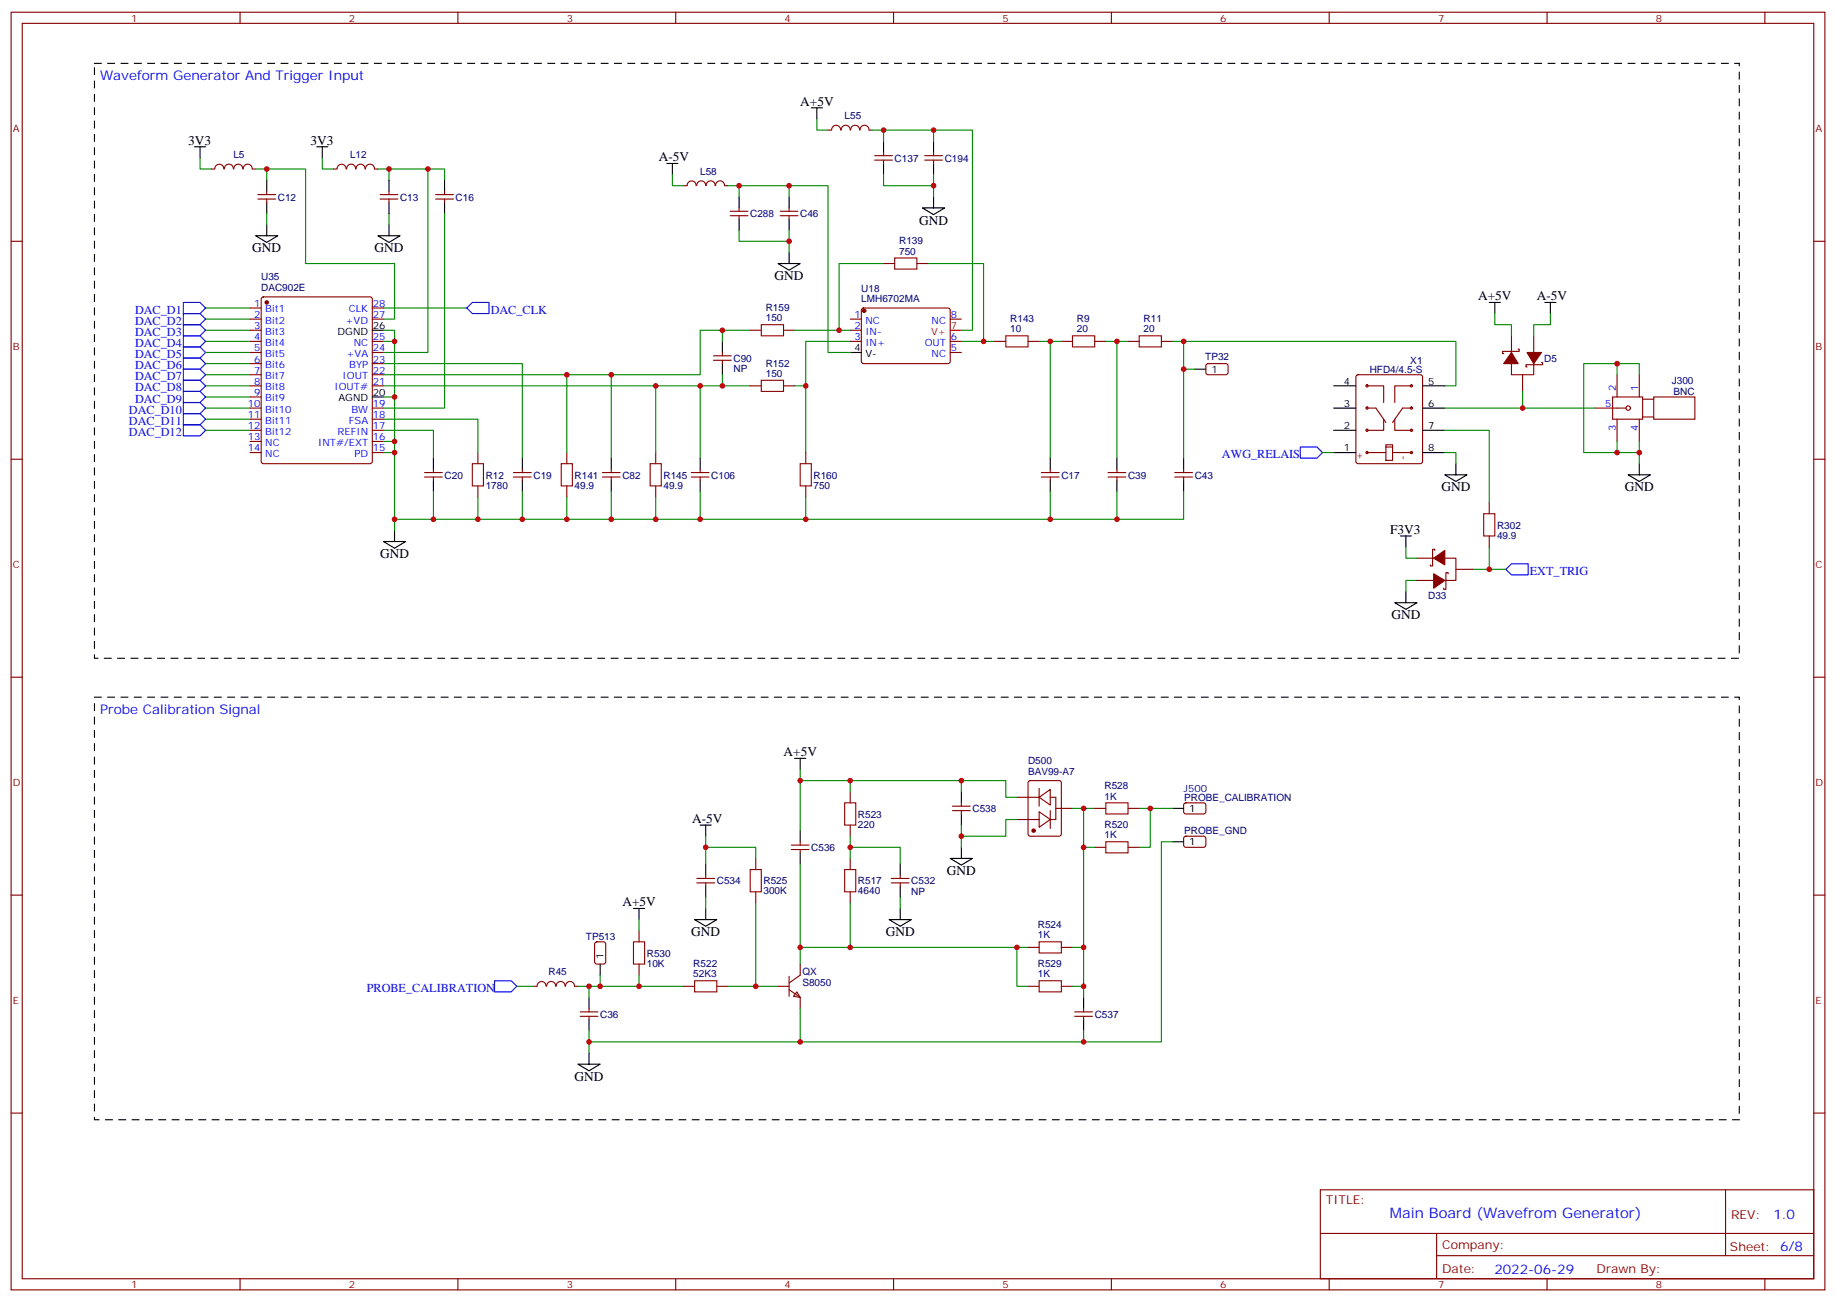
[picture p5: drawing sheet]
<svg xmlns="http://www.w3.org/2000/svg" width="583mm" height="413mm" viewBox="0 0 583 413" stroke-linecap="round" stroke-linejoin="round" font-family="sans-serif">
<g fill="none" stroke="#870000" stroke-width=".35">
<path d="M3.5 3.9h575.8v405.3h-575.8zM7.1 7.4h568.6v398.3h-568.6zM76.2 3.9v3.5M145.3 3.9v3.5M214.5 3.9v3.5M283.6 3.9v3.5M352.8 3.9v3.5M421.9 3.9v3.5M491.1 3.9v3.5M560.2 3.9v3.5M67 53.6h1.1M71 53.6a1.41 1.41 0 0 0-1.4-1.5 1.41 1.41 0 0 0-1.4 1.5"/>
<path d="M71.3 53.6a1.41 1.41 0 0 1 1.4-1.5 1.41 1.41 0 0 1 1.4 1.5M74.2 53.6a1.41 1.41 0 0 1 1.4-1.5 1.41 1.41 0 0 1 1.4 1.5M80 53.6a1.41 1.41 0 0 0-1.4-1.5 1.41 1.41 0 0 0-1.4 1.5M80.1 53.6h1M105.8 53.6h1.1M109.8 53.6a1.41 1.41 0 0 0-1.4-1.5 1.41 1.41 0 0 0-1.4 1.5M110.1 53.6a1.41 1.41 0 0 1 1.4-1.5 1.41 1.41 0 0 1 1.4 1.5M113 53.6a1.41 1.41 0 0 1 1.4-1.5 1.41 1.41 0 0 1 1.5 1.5M118.8 53.6a1.41 1.41 0 0 0-1.4-1.5 1.41 1.41 0 0 0-1.4 1.5M118.9 53.6h1M217 58.9h1M220.9 58.9a1.41 1.41 0 0 0-1.4-1.5 1.41 1.41 0 0 0-1.4 1.5"/>
<path d="M221.2 58.9a1.41 1.41 0 0 1 1.4-1.5 1.41 1.41 0 0 1 1.4 1.5M224.2 58.9a1.41 1.41 0 0 1 1.4-1.5 1.41 1.41 0 0 1 1.4 1.5M227.2 58.9a1.41 1.41 0 0 1 1.4-1.5 1.41 1.41 0 0 1 1.4 1.5h1.1M262.8 41.3h1.1M266.8 41.3a1.41 1.41 0 0 0-1.4-1.5 1.41 1.41 0 0 0-1.4 1.5M267 41.3a1.41 1.41 0 0 1 1.4-1.6 1.41 1.41 0 0 1 1.5 1.6M270 41.3a1.41 1.41 0 0 1 1.4-1.6 1.41 1.41 0 0 1 1.4 1.6M273 41.3a1.41 1.41 0 0 1 1.4-1.6 1.41 1.41 0 0 1 1.4 1.6h1.1M277.6 50.8h5.7M277.6 49.4h5.7M280.5 48.3v1.1M280.5 50.8v1.1"/>
<path d="M293.5 50.8h5.7M293.5 49.4h5.7M296.3 48.3v1.1M296.3 50.8v1.1M3.5 76.6h3.6M81.8 63.1h5.7M81.8 61.7h5.7M84.7 60.7v1M84.7 63.1v1.1M120.6 63.1h5.7M120.6 61.7h5.7M123.5 60.7v1"/>
<path d="M123.5 63.1v1.1M138.3 63.1h5.6M138.3 61.7h5.6M141.1 60.7v1M141.1 63.1v1.1M231.8 68.4h5.6M231.8 67h5.6M234.6 66v1M234.6 68.4v1.1M247.6 68.4h5.7M247.6 67h5.7M250.5 66v1"/>
<path d="M250.5 68.4v1.1M575.7 76.6h3.6M79.4 97.7h3.5M83.1 94.4l.5-.2h33.9l.6 .4 .1 51.8-.5 .7h-34.1l-.6-.5-.1-51.7zM118.2 97.7h3.5M273.6 97.9l.5-.2 27.1 .1 .4 .6v16.5l-.7 .5-27.1-.1-.4-.6v-16.3zM280.5 83.6h3.5M291 83.6h3.6M79.4 101.2h3.5M79.4 104.8h3.5M79.4 108.3h3.5M79.4 111.8h3.5"/>
<path d="M79.4 115.4h3.5M79.4 118.9h3.5M118.2 101.2h3.5M118.2 108.3h3.5M118.2 111.8h3.5M118.2 115.4h3.5M118.2 118.9h3.5M226.5 114.3h5.6M226.5 112.9h5.6M229.3 111.8v1.1M229.3 114.3v1.1M238.1 104.8h3.6"/>
<path d="M248.7 104.8h3.5M269.9 101.2h3.5M269.9 104.8h3.5M269.9 108.3h3.5M301.6 101.2h3.6M301.6 108.3h3.6M301.6 111.8h3.6M315.7 108.3h3.6M326.3 108.3h3.5M336.9 108.3h3.5M347.5 108.3h3.5M358.1 108.3h3.5"/>
<path d="M368.7 108.3h3.5M383 115.6l.5-.2h5.9l.4 .7v2.4l-.7 .4-5.9-.1-.4-.6v-2.1zM430.6 119.1l.5-.2h19.7l.5 .2 .3 .5v26.8l-.3 .5-.5 .2h-19.7l-.5-.2-.2-.5v-26.8zM479.8 115.4v3.5h7v-3.5M479.8 106.5v5.3M481.9 110.8h.3v.7h-5.2v.7h.3M483.3 118.9v5.3M486.8 106.5v5.3M489.3 115h.4v.7h-5.3v.7h.3M513.3 118.9v7M520.3 118.9v7M79.4 122.4h3.5"/>
<path d="M79.4 125.9h3.5M79.4 129.5h3.5M79.4 133h3.5M79.4 136.5h3.5M118.2 122.4h3.5M118.2 129.5h3.5M118.2 133h3.5M118.2 136.5h3.5M238.1 122.4h3.6M248.7 122.4h3.5M433.9 122.4h5.3v5.3M433.9 129.5h2.8l3.2 4.6"/>
<path d="M439.2 133v3.5h-5.3M442.7 133v3.5h5.3M448 122.4h-5.3v5.3M448 129.5h-2.8l-3.2 4.6M506.2 129.5h9.9M511.9 125.9h9.5v7.1h-9.5zM513.3 133v7.1M520.3 133v7.1M521.4 132.3h3.5M521.4 126.6h3.5M524.9 125.9h13.1v7.1h-13.1zM3.5 145.7h3.6"/>
<path d="M79.4 140.1h3.5M79.4 143.6h3.5M118.2 140.1h3.5M118.2 143.6h3.5M134.8 151.3h5.6M134.8 149.9h5.6M137.6 148.9v1M137.6 151.3v1.1M151.7 143.6v3.5M151.7 154.2v3.5M163 151.3h5.6M163 149.9h5.6"/>
<path d="M165.8 148.9v1M165.8 151.3v1.1M179.9 143.6v3.5M179.9 154.2v3.5M191.2 151.3h5.6M191.2 149.9h5.6M194 148.9v1M194 151.3v1.1M208.1 143.6v3.5M208.1 154.2v3.5M219.4 151.3h5.7M219.4 149.9h5.7"/>
<path d="M222.2 148.9v1M222.2 151.3v1.1M255.8 143.6v3.5M255.8 154.2v3.5M330.6 151.3h5.6M330.6 149.9h5.6M333.4 148.9v1M333.4 151.3v1.1M351.7 151.3h5.7M351.7 149.9h5.7M354.5 148.9v1M354.5 151.3v1.1"/>
<path d="M372.9 151.3h5.6M372.9 149.9h5.6M375.7 148.9v1M375.7 151.3v1.1M433.9 143.6h6M439.9 141.8h2.1v4.2h-2.1zM439.9 141.8v-.7h2.1v.7M442 143.6h6M472.7 159.5v3.5M575.7 145.7h3.6M449.8 177.1h5.3M455.4 174.6v-.3h-.7v5.3h-.7v-.4"/>
<path d="M458.6 177.1h3.5v7h-3.5M472.7 170v3.6M449.8 184.1h5.3M459.7 182v-.3h-.7v5.3h-.7v-.4M462.1 180.6h5.3M3.5 214.8h3.6M575.7 214.8h3.6M269.9 251.2v3.5M302.3 257.2h5.7M302.3 255.8h5.7M305.2 254.7v1.1M305.2 257.2v1"/>
<path d="M322.8 252.9h7M322.8 260h7M326.6 247.9l.4-.2h9.2l.6 .4 .1 16.5-.5 .6-9.4 .1-.6-.5-.1-16.4zM329.8 252.9l3.6-2.4v4.9zM329.8 257.5l3.6 2.5-3.6 2.5zM333.4 252.9h1.7M333.4 260h1.7M336.9 256.5h3.5M347.5 256.5h3.5M358.1 256.5h3.5M375.9 254.9l.5-.2 5.9 .1 .5 .6-.1 2.4-.6 .4h-6l-.4-.7v-2.1zM221.2 278.7h5.6"/>
<path d="M224 277.6v1.1M239.9 272.3v3.6M251.2 269.5h5.6M251.2 268.1h5.6M254 267.1v1M254 269.5v1.1M269.9 261.8v3.5M269.9 272.3v3.6M282.9 278.7h5.7M285.8 277.6v1.1M347.5 268.8h3.5M358.1 268.8h3.5"/>
<path d="M375.9 265.5l.5-.2h5.9l.5 .7-.1 2.4-.6 .4h-6l-.4-.7v-2.1zM3.5 284h3.6M189 299l.4-.2h2.2l.6 .4 .1 6-.5 .6-2.4 .1-.6-.5-.1-5.9zM202.8 295.3v3.5M221.2 280.1h5.6M224 280.1v1.1M239.9 282.9v3.6M269.9 282.9v3.6M282.9 280.1h5.7M285.8 280.1v1.1M575.7 284h3.6M169.3 312.9h1.1"/>
<path d="M173.3 312.9a1.41 1.41 0 0 0-1.4-1.5 1.41 1.41 0 0 0-1.4 1.5M173.6 312.9a1.41 1.41 0 0 1 1.4-1.5 1.41 1.41 0 0 1 1.4 1.5M176.5 312.9a1.41 1.41 0 0 1 1.4-1.5 1.41 1.41 0 0 1 1.5 1.5M179.5 312.9a1.41 1.41 0 0 1 1.4-1.5 1.41 1.41 0 0 1 1.4 1.5h1.1M187 320v1M202.8 305.9v3.5M217 312.9h3.5M227.5 312.9h3.6M246.9 312.9h3.6M250.5 309.7v6.4M250.5 314l3.5 2.4v3.6M252.9 314.7l1.1 1.7-2.1-.3z"/>
<path d="M254 305.9v3.5l-3.5 2.5M326.3 312.9h3.5M326.3 300.6h3.5M336.9 312.9h3.5M336.9 300.6h3.5M344 320v1M184.1 322.4h5.7M184.1 321h5.7M187 322.4v1.1M341.1 322.4h5.7M341.1 321h5.7M344 322.4v1.1"/>
<path d="M3.5 353.1h3.6M575.7 353.1h3.6M419.1 377.5h156.6v28.2h-156.6zM547.7 377.5v20.9M419.1 391.3h156.5M456 398.4h119.6M456 391.3v14.1M76.2 405.7v3.5M145.3 405.7v3.5M214.5 405.7v3.5M283.6 405.7v3.5M352.8 405.7v3.5"/>
<path d="M421.9 405.7v3.5M491.1 405.7v3.5M560.2 405.7v3.5"/>
<circle cx="433.9" cy="122.4" r=".35"/>
<circle cx="433.9" cy="136.5" r=".35"/>
<circle cx="433.9" cy="129.5" r=".35"/>
<circle cx="448" cy="129.5" r=".35"/>
<circle cx="448" cy="136.5" r=".35"/>
<circle cx="448" cy="122.4" r=".35"/>
<circle cx="516.8" cy="129.5" r=".71"/>
<circle cx="433.9" cy="143.6" r=".35"/>
<circle cx="448" cy="143.6" r=".35"/>
</g>
<g fill="none" stroke="#00f" stroke-width=".35">
<path d="M58.2 99.5h5.3l1.8 1.7-1.8 1.8h-5.3zM58.2 96h5.3l1.8 1.7-1.8 1.8h-5.3zM149.9 96h5.3v3.5h-5.3l-1.7-1.8zM58.2 110.1h5.3l1.8 1.7-1.8 1.8h-5.3zM58.2 113.6h5.3l1.8 1.8-1.8 1.7h-5.3zM58.2 117.1h5.3l1.8 1.8-1.8 1.7h-5.3zM58.2 103h5.3l1.8 1.8-1.8 1.7h-5.3zM58.2 106.5h5.3l1.8 1.8-1.8 1.8h-5.3zM58.2 124.2h5.3l1.8 1.7-1.8 1.8h-5.3zM58.2 127.7h5.3l1.8 1.8-1.8 1.7h-5.3zM58.2 131.2h5.3l1.8 1.8-1.8 1.8h-5.3zM58.2 134.8h5.3l1.8 1.7-1.8 1.8h-5.3z"/>
<path d="M58.2 120.6h5.3l1.8 1.8-1.8 1.8h-5.3zM412.7 141.8h5.3l1.8 1.8-1.8 1.7h-5.3zM479.8 178.9h5.3v3.5h-5.3l-1.8-1.8zM157 311.2h5.3l1.7 1.7-1.7 1.8h-5.3z"/>
</g>
<g fill="none" stroke="#008700" stroke-width=".35">
<path d="M259.3 37.7v3.6h3.5M63.5 50.1v3.5h3.5M81.1 53.6h15.9v30h28.2v17.6h-3.5M84.7 53.6v3.5M102.3 50.1v3.5h3.5M119.9 53.6h21.2v3.5M123.5 53.6v3.5M135.8 53.6v58.2h-14.1M213.4 55.4v3.5h3.6M231.1 58.9h31.7v52.9h7.1M234.6 58.9v3.5M250.5 58.9v3.5"/>
<path d="M276.9 41.3h31.8v63.5h-3.5M280.5 55.4v3.5h15.8M280.5 41.3v3.5M296.3 41.3v3.5M296.3 55.4v7M84.7 67.7v3.6M123.5 67.7v3.6M141.1 67.7v61.8h-19.4M234.6 73v3.6h15.9M250.5 73v7.1M65.3 97.7h14.1M121.7 97.7h26.5"/>
<path d="M280.5 83.6h-14.2v21.2M294.6 83.6h17.6v24.7M474.5 99.5v3.5h5.3v3.5M492.1 99.5v3.5h-5.3v3.5M65.3 111.8h14.1M65.3 115.4h14.1M65.3 118.9h14.1M65.3 104.8h14.1M65.3 108.3h14.1M65.3 101.2h14.1M121.7 104.8h3.5v63.5M121.7 115.4h44.1v29.9"/>
<path d="M121.7 108.3h3.5M179.9 118.9v24.7M194 118.9v26.4M229.3 104.8v3.5M229.3 118.9v3.5M238.1 104.8h-15.9v14.1h-100.5M252.2 104.8h17.7M269.9 108.3h-14.1v35.3M305.2 108.3h10.5M329.8 108.3h7.1M333.4 108.3v37M351 108.3h7.1"/>
<path d="M354.5 108.3v37M372.2 108.3h89.9v14.1h-3.5M375.7 108.3v37M375.7 117.1h3.5M513.3 115.4v3.5M520.3 118.9v-3.5h-17.6v28.2h17.6M65.3 125.9h14.1M65.3 129.5h14.1M65.3 133h14.1M65.3 136.5h14.1M65.3 122.4h14.1M121.7 136.5h15.9v8.8"/>
<path d="M121.7 133h30v10.6M121.7 125.9h3.5M121.7 122.4h116.4M208.1 122.4v21.2M222.2 122.4v22.9M252.2 122.4h3.6M458.6 136.5h14.1v23M458.6 129.5h47.6M483.3 124.2v5.3M121.7 143.6h3.5M121.7 140.1h3.5M137.6 155.9v8.8"/>
<path d="M151.7 157.7v7M165.8 155.9v8.8M179.9 157.7v7M194 155.9v8.8M208.1 157.7v7M222.2 155.9v8.8M255.8 157.7v7M333.4 155.9v8.8M354.5 155.9v8.8M375.7 155.9v8.8h-250.5M419.8 143.6h3.5M458.6 143.6h3.5v3.5"/>
<path d="M513.3 140.1v3.5M520.3 140.1v7M446.3 173.6v3.5h3.5M472.7 173.6v7M449.8 184.1h-3.5v3.6M467.4 180.6h10.6M254 247.7h65.3v5.2h3.5M254 244.1v19.4M269.9 247.7v3.5M305.2 247.7v3.5M322.8 260h-3.5v5.3h-14.1M340.4 256.5h7.1"/>
<path d="M344 256.5v59.9M361.6 256.5h10.6M365.1 256.5v12.3h-3.5M224 268.8h15.9v3.5M224 265.3v8.8M254 274.1v31.8M269.9 268.8h15.9v5.3M269.9 265.3v7M305.2 261.8v7M344 268.8h3.5M372.2 267.1h-3.5v63.5h-181.7M202.8 291.7v3.6"/>
<path d="M224 284.7v3.5M239.9 286.5v26.4M269.9 286.5v14.1M285.8 284.7v3.5M164 312.9h5.3M183.4 312.9h33.6M187 312.9v3.5M190.5 309.4v3.5M202.8 309.4v3.5M231.1 312.9h15.8M254 320v10.6M254 300.6h72.3"/>
<path d="M322.8 300.6v12.3h3.5M340.4 312.9h3.6M340.4 300.6h3.6M187 327v7.1M344 327v3.6"/>
</g>
<g fill="#870000" stroke="#870000" stroke-width=".35">
<path d="M455.1 177.1l3.5-2.5v4.6z"/>
<path d="M455.1 182l3.5 2.1-3.5 2.5z"/>
<path d="M479.8 111.8l2.1 3.6h-4.6z"/>
<path d="M484.7 111.8h4.6l-2.5 3.6z"/>
<circle cx="84.7" cy="96" r=".53"/>
<circle cx="274.3" cy="98.6" r=".53"/>
<circle cx="328.1" cy="263.5" r=".53"/>
</g>
<g fill="none" stroke="#000" stroke-width=".35">
<path d="M257.5 34.2h3.6M259.3 34.2v3.5M61.7 46.6h3.6M63.5 46.6v3.5M84.7 57.1v3.6M100.5 46.6h3.6M102.3 46.6v3.5M123.5 57.1v3.6M141.1 57.1v3.6M211.7 51.9h3.5M213.4 51.9v3.5M280.5 44.8v3.5"/>
<path d="M280.5 51.9v3.5M296.3 44.8v3.5M296.3 51.9v3.5M81.1 74.8h7.1l-3.5 2.1zM84.7 64.2v3.5M84.7 71.3v3.5M119.9 74.8h7.1l-3.5 2.1zM123.5 64.2v3.5M123.5 71.3v3.5M141.1 64.2v3.5M234.6 62.4v3.6M234.6 69.5v3.5"/>
<path d="M250.5 62.4v3.6M250.5 69.5v3.5M292.8 66h7.1l-3.6 2.1zM296.3 62.4v3.6M246.9 83.6h7.1l-3.5 2.1zM250.5 80.1v3.5M472.7 96h3.5M474.5 96v3.5M490.4 96h3.5M492.1 96v3.5M118.2 104.8h3.5M229.3 108.3v3.5"/>
<path d="M229.3 115.4v3.5M269.9 111.8h3.5M379.2 117.1h3.6M118.2 125.9h3.5M423.3 122.4h7.1M423.3 136.5h7.1M423.3 129.5h7.1M451.6 122.4h7M451.6 136.5h7M451.6 129.5h7M137.6 145.3v3.6M137.6 152.4v3.5"/>
<path d="M165.8 145.3v3.6M165.8 152.4v3.5M194 145.3v3.6M194 152.4v3.5M222.2 145.3v3.6M222.2 152.4v3.5M333.4 145.3v3.6M333.4 152.4v3.5M354.5 145.3v3.6M354.5 152.4v3.5M375.7 145.3v3.6M375.7 152.4v3.5"/>
<path d="M423.3 143.6h7.1M451.6 143.6h7M458.6 150.6h7.1l-3.6 2.2zM462.1 147.1v3.5M516.8 150.6h7.1l-3.6 2.2zM520.3 147.1v3.5M121.7 171.8h7.1l-3.6 2.1zM125.2 168.3v3.5M444.5 170h3.5M446.3 170v3.6M442.7 191.2h7.1l-3.5 2.1zM446.3 187.7v3.5"/>
<path d="M252.2 240.6h3.6M254 240.6v3.5M305.2 251.2v3.5M305.2 258.2v3.6M372.2 256.5h3.5M222.2 261.8h3.6M224 261.8v3.5M224 274.1v3.5M254 263.5v3.6M254 270.6v3.5M285.8 274.1v3.5M301.6 272.3h7.1l-3.5 2.2z"/>
<path d="M305.2 268.8v3.5M372.2 267.1h3.5M201.1 288.2h3.5M202.8 288.2v3.5M220.5 291.7h7l-3.5 2.2zM224 281.2v3.5M224 288.2v3.5M282.2 291.7h7.1l-3.5 2.2zM285.8 281.2v3.5M285.8 288.2v3.5M187 316.4v3.6M190.5 305.9v3.5"/>
<path d="M344 316.4v3.6M183.4 337.6h7.1l-3.5 2.1zM187 323.5v3.5M187 334.1v3.5M344 323.5v3.5"/>
</g>
<g fill="none" stroke="#a10000" stroke-width=".35">
<path d="M284 81.8h7v3.6h-7zM241.7 103h7v3.5h-7zM319.3 106.5h7v3.6h-7zM340.4 106.5h7.1v3.6h-7.1zM361.6 106.5h7.1v3.6h-7.1zM241.7 120.6h7v3.6h-7zM149.9 147.1h3.6v7.1h-3.6zM178.2 147.1h3.5v7.1h-3.5zM206.4 147.1h3.5v7.1h-3.5zM254 147.1h3.5v7.1h-3.5zM471 163h3.5v7h-3.5zM268.1 254.7h3.5v7.1h-3.5z"/>
<path d="M351 254.7h7.1v3.5h-7.1zM238.1 275.9h3.6v7h-3.6zM268.1 275.9h3.5v7h-3.5zM351 267.1h7.1v3.5h-7.1zM201.1 298.8h3.5v7.1h-3.5zM329.8 298.8h7.1v3.5h-7.1zM220.5 311.2h7v3.5h-7zM329.8 311.2h7.1v3.5h-7.1z"/>
</g>
<path d="M301.6 104.8h3.6" fill="none" stroke="#f00" stroke-width=".35"/>
<path d="M30 20.1h522.1v188.7h-522.1zM30 221.2h522.1v134h-522.1z" fill="none" stroke="#000" stroke-width=".35" stroke-dasharray="2.1 2.1"/>
<path d="M329.8 250.1v5.7M333.4 257.2v5.6M335.1 256.5h1.8M335.1 252.9v7.1" fill="none" stroke="#800000" stroke-width=".35"/>
<g fill="#c00">
<circle cx="472.7" cy="180.6" r=".88"/>
<circle cx="125.2" cy="143.6" r=".88"/>
<circle cx="125.2" cy="140.1" r=".88"/>
<circle cx="125.2" cy="108.3" r=".88"/>
<circle cx="125.2" cy="125.9" r=".88"/>
<circle cx="123.5" cy="53.6" r=".88"/>
<circle cx="208.1" cy="122.4" r=".88"/>
<circle cx="222.3" cy="122.4" r=".88"/>
<circle cx="194" cy="118.9" r=".88"/>
<circle cx="179.9" cy="118.9" r=".88"/>
<circle cx="229.3" cy="122.4" r=".88"/>
<circle cx="229.3" cy="104.8" r=".88"/>
<circle cx="255.8" cy="122.4" r=".88"/>
<circle cx="266.3" cy="104.8" r=".88"/>
<circle cx="312.2" cy="108.3" r=".88"/>
<circle cx="333.4" cy="108.3" r=".88"/>
<circle cx="354.5" cy="108.3" r=".88"/>
<circle cx="125.2" cy="164.7" r=".88"/>
<circle cx="137.6" cy="164.7" r=".88"/>
<circle cx="151.7" cy="164.7" r=".88"/>
<circle cx="165.8" cy="164.7" r=".88"/>
<circle cx="179.9" cy="164.7" r=".88"/>
<circle cx="194" cy="164.7" r=".88"/>
<circle cx="208.1" cy="164.7" r=".88"/>
<circle cx="222.3" cy="164.7" r=".88"/>
<circle cx="255.8" cy="164.7" r=".88"/>
<circle cx="333.4" cy="164.7" r=".88"/>
<circle cx="354.5" cy="164.7" r=".88"/>
<circle cx="135.8" cy="53.6" r=".88"/>
<circle cx="84.7" cy="53.6" r=".88"/>
<circle cx="296.3" cy="58.9" r=".88"/>
<circle cx="280.5" cy="41.3" r=".88"/>
<circle cx="296.3" cy="41.3" r=".88"/>
<circle cx="250.5" cy="58.9" r=".88"/>
<circle cx="250.5" cy="76.6" r=".88"/>
<circle cx="234.6" cy="58.9" r=".88"/>
<circle cx="375.7" cy="117.1" r=".88"/>
<circle cx="375.7" cy="108.3" r=".88"/>
<circle cx="483.3" cy="129.5" r=".88"/>
<circle cx="520.3" cy="143.6" r=".88"/>
<circle cx="513.3" cy="143.6" r=".88"/>
<circle cx="513.3" cy="115.4" r=".88"/>
<circle cx="187" cy="312.9" r=".88"/>
<circle cx="190.5" cy="312.9" r=".88"/>
<circle cx="305.2" cy="265.3" r=".88"/>
<circle cx="202.8" cy="312.9" r=".88"/>
<circle cx="224" cy="268.8" r=".88"/>
<circle cx="254" cy="300.6" r=".88"/>
<circle cx="269.9" cy="300.6" r=".88"/>
<circle cx="269.9" cy="268.8" r=".88"/>
<circle cx="239.9" cy="312.9" r=".88"/>
<circle cx="305.2" cy="247.6" r=".88"/>
<circle cx="254" cy="247.6" r=".88"/>
<circle cx="269.9" cy="247.6" r=".88"/>
<circle cx="322.8" cy="300.6" r=".88"/>
<circle cx="344" cy="312.9" r=".88"/>
<circle cx="344" cy="256.5" r=".88"/>
<circle cx="344" cy="300.6" r=".88"/>
<circle cx="344" cy="268.8" r=".88"/>
<circle cx="365.1" cy="256.5" r=".88"/>
<circle cx="187" cy="330.6" r=".88"/>
<circle cx="344" cy="330.6" r=".88"/>
<circle cx="254" cy="330.6" r=".88"/>
</g>
<text font-size="4.6" fill="#00f" x="441.2" y="386.5">Main Board (Wavefrom Generator)</text>
<g font-size="4.2" fill="#00f">
<text x="31.7" y="25.4">Waveform Generator And Trigger Input</text>
<text x="31.7" y="226.5">Probe Calibration Signal</text>
<text x="562.9" y="386.7">1.0</text>
<text x="474.4" y="404.1">2022-06-29</text>
</g>
<g font-size="4.2">
<text x="254" y="33.5">A+5V</text>
<text x="59.7" y="45.9">3V3</text>
<text x="98.6" y="45.9">3V3</text>
<text x="209.1" y="51.2">A-5V</text>
<text x="291.7" y="71.3">GND</text>
<text x="80.1" y="80.1">GND</text>
<text x="118.9" y="80.1">GND</text>
<text x="245.9" y="88.9">GND</text>
<text x="469.2" y="95.2">A+5V</text>
<text x="487.8" y="95.2">A-5V</text>
<text x="457.6" y="155.9">GND</text>
<text x="515.8" y="155.9">GND</text>
<text x="441.2" y="169.3">F3V3</text>
<text x="120.6" y="177.1">GND</text>
<text x="441.7" y="196.5">GND</text>
<text x="248.7" y="239.9">A+5V</text>
<text x="219.7" y="261.1">A-5V</text>
<text x="300.6" y="277.6">GND</text>
<text x="197.6" y="287.5">A+5V</text>
<text x="219.4" y="297">GND</text>
<text x="281.2" y="297">GND</text>
<text x="182.4" y="342.9">GND</text>
</g>
<g font-size="3.9" fill="#00f">
<text x="42.9" y="99.5">DAC_D1</text>
<text x="155.8" y="99.5">DAC_CLK</text>
<text x="42.9" y="106.5">DAC_D3</text>
<text x="42.9" y="103">DAC_D2</text>
<text x="42.9" y="113.6">DAC_D5</text>
<text x="42.9" y="110.1">DAC_D4</text>
<text x="42.9" y="117.1">DAC_D6</text>
<text x="42.9" y="120.6">DAC_D7</text>
<text x="42.9" y="124.2">DAC_D8</text>
<text x="40.9" y="131.2">DAC_D10</text>
<text x="42.9" y="127.7">DAC_D9</text>
<text x="40.9" y="134.8">DAC_D11</text>
<text x="40.9" y="138.3">DAC_D12</text>
<text x="387.9" y="145.3">AWG_RELAIS</text>
<text x="485.6" y="182.4">EXT_TRIG</text>
<text x="116.4" y="314.7">PROBE_CALIBRATION</text>
</g>
<g font-size="3.9" fill="#800">
<text x="420.9" y="382.1">TITLE:</text>
<text x="549.5" y="386.7">REV:</text>
<text x="457.8" y="396.3">Company:</text>
<text x="549.1" y="396.9">Sheet: 6/8</text>
<text x="457.8" y="403.9">Date:</text>
<text x="506.8" y="404">Drawn By:</text>
</g>
<g font-size="3.2" fill="#800">
<text x="41.6" y="6.9">1</text>
<text x="110.8" y="6.9">2</text>
<text x="179.9" y="6.9">3</text>
<text x="249.1" y="6.9">4</text>
<text x="318.2" y="6.9">5</text>
<text x="387.3" y="6.9">6</text>
<text x="456.5" y="6.9">7</text>
<text x="525.6" y="6.9">8</text>
<text x="4.1" y="42">A</text>
<text x="576.3" y="42">A</text>
<text x="4.1" y="111.1">B</text>
<text x="576.3" y="111.1">B</text>
<text x="432.5" y="146" transform="rotate(-90 432.5 146)">+</text>
<text x="446.3" y="146" transform="rotate(-90 446.3 146)">-</text>
<text x="4.1" y="180.3">C</text>
<text x="576.3" y="180.3">C</text>
<text x="4.1" y="249.4">D</text>
<text x="576.3" y="249.4">D</text>
<text x="4.1" y="318.6">E</text>
<text x="576.3" y="318.6">E</text>
<text x="41.6" y="408.7">1</text>
<text x="110.8" y="408.7">2</text>
<text x="179.9" y="408.7">3</text>
<text x="249.1" y="408.7">4</text>
<text x="318.2" y="408.7">5</text>
<text x="387.3" y="408.7">6</text>
<text x="456.5" y="408.7">7</text>
<text x="525.6" y="408.7">8</text>
</g>
<g font-size="3.2" fill="#000080">
<text x="268.1" y="37.7">L55</text>
<text x="74.1" y="50.1">L5</text>
<text x="111.1" y="50.1">L12</text>
<text x="284" y="51.3">C137</text>
<text x="299.9" y="51.3">C194</text>
<text x="222.2" y="55.4">L58</text>
<text x="88.2" y="63.6">C12</text>
<text x="127" y="63.6">C13</text>
<text x="144.6" y="63.6">C16</text>
<text x="238.1" y="68.9">C288</text>
<text x="254" y="68.9">C46</text>
<text x="285.4" y="77.6">R139</text>
<text x="285.4" y="80.8">750</text>
<text x="82.9" y="88.9">U35</text>
<text x="82.9" y="92.4">DAC902E</text>
<text x="273.4" y="96">LMH6702MA</text>
<text x="273.4" y="92.8">U18</text>
<text x="243.1" y="102">150</text>
<text x="243.1" y="98.7">R159</text>
<text x="320.7" y="105.5">10</text>
<text x="320.7" y="102.3">R143</text>
<text x="341.9" y="105.5">20</text>
<text x="341.9" y="102.3">R9</text>
<text x="363" y="105.5">20</text>
<text x="363" y="102.3">R11</text>
<text x="232.8" y="118.1">NP</text>
<text x="232.8" y="114.8">C90</text>
<text x="243.1" y="119.6">150</text>
<text x="243.1" y="116.4">R152</text>
<text x="382.6" y="114.3">TP32</text>
<text x="434.8" y="118.2">HFD4/4.5-S</text>
<text x="447.7" y="115.4">X1</text>
<text x="490.2" y="114.7">D5</text>
<text x="530.7" y="121.8">J300</text>
<text x="531.2" y="125.3">BNC</text>
<text x="141.1" y="151.8">C20</text>
<text x="154.2" y="155">1780</text>
<text x="154.2" y="151.8">R12</text>
<text x="169.3" y="151.8">C19</text>
<text x="182.4" y="155">49.9</text>
<text x="182.4" y="151.8">R141</text>
<text x="197.6" y="151.8">C82</text>
<text x="210.6" y="155">49.9</text>
<text x="210.6" y="151.8">R145</text>
<text x="225.8" y="151.8">C106</text>
<text x="258.2" y="155">750</text>
<text x="258.2" y="151.8">R160</text>
<text x="336.9" y="151.8">C17</text>
<text x="358.1" y="151.8">C39</text>
<text x="379.2" y="151.8">C43</text>
<text x="475.2" y="167.7">R302</text>
<text x="475.2" y="170.9">49.9</text>
<text x="453.3" y="190.1">D33</text>
<text x="326.3" y="245.9">BAV99-A7</text>
<text x="326.3" y="242.4">D500</text>
<text x="350.6" y="250.4">R528</text>
<text x="375.7" y="251.2">J500</text>
<text x="308.7" y="257.6">C538</text>
<text x="350.6" y="253.6">1K</text>
<text x="375.9" y="254.1">PROBE_CALIBRATION</text>
<text x="272.3" y="262.6">220</text>
<text x="272.3" y="259.4">R523</text>
<text x="350.6" y="262.8">R520</text>
<text x="257.5" y="270">C536</text>
<text x="350.6" y="266">1K</text>
<text x="375.9" y="264.7">PROBE_GND</text>
<text x="227.5" y="280.6">C534</text>
<text x="242.4" y="280.6">R525</text>
<text x="272.3" y="280.6">R517</text>
<text x="289.3" y="280.6">C532</text>
<text x="242.4" y="283.8">300K</text>
<text x="272.3" y="283.8">4640</text>
<text x="289.3" y="283.9">NP</text>
<text x="186" y="298.2">TP513</text>
<text x="329.4" y="297.7">1K</text>
<text x="329.4" y="294.5">R524</text>
<text x="205.3" y="303.5">R530</text>
<text x="174.1" y="309.4">R45</text>
<text x="205.3" y="306.7">10K</text>
<text x="220.1" y="310.1">52K3</text>
<text x="220.1" y="306.9">R522</text>
<text x="254.7" y="309.4">QX</text>
<text x="329.4" y="310.1">1K</text>
<text x="329.4" y="306.9">R529</text>
<text x="254.7" y="312.9">S8050</text>
<text x="190.5" y="322.9">C36</text>
<text x="347.5" y="322.9">C537</text>
</g>
<g font-size="3.2" fill="#00f">
<text x="80.7" y="97.4">1</text>
<text x="80.7" y="100.9">2</text>
<text x="84.2" y="99.1">Bit1</text>
<text x="110.7" y="99.1">CLK</text>
<text x="118.4" y="100.9">27</text>
<text x="118.4" y="97.4">28</text>
<text x="271.2" y="100.9">1</text>
<text x="301.8" y="100.9">8</text>
<text x="80.7" y="104.4">3</text>
<text x="80.7" y="107.9">4</text>
<text x="84.2" y="102.7">Bit2</text>
<text x="84.2" y="106.2">Bit3</text>
<text x="109.7" y="102.7">+VD</text>
<text x="118.4" y="107.9">25</text>
<text x="271.2" y="104.4">2</text>
<text x="271.2" y="107.9">3</text>
<text x="274.7" y="102.7">NC</text>
<text x="274.7" y="106.2">IN-</text>
<text x="295.7" y="102.7">NC</text>
<text x="301.8" y="107.9">6</text>
<text x="80.7" y="111.5">5</text>
<text x="84.2" y="109.7">Bit4</text>
<text x="84.2" y="113.2">Bit5</text>
<text x="109.9" y="113.2">+VA</text>
<text x="112.3" y="109.7">NC</text>
<text x="118.4" y="111.5">24</text>
<text x="274.7" y="109.7">IN+</text>
<text x="293.5" y="109.7">OUT</text>
<text x="295.7" y="113.2">NC</text>
<text x="301.8" y="111.5">5</text>
<text x="80.7" y="115">6</text>
<text x="80.7" y="118.5">7</text>
<text x="84.2" y="116.8">Bit6</text>
<text x="110.8" y="116.8">BYP</text>
<text x="118.4" y="118.5">22</text>
<text x="118.4" y="115">23</text>
<text x="80.7" y="122.1">8</text>
<text x="80.7" y="125.6">9</text>
<text x="84.2" y="120.3">Bit7</text>
<text x="84.2" y="123.8">Bit8</text>
<text x="106.2" y="123.8">IOUT#</text>
<text x="108.8" y="120.3">IOUT</text>
<text x="118.4" y="122.1">21</text>
<text x="512.9" y="124.2" transform="rotate(-90 512.9 124.2)">2</text>
<text x="520" y="124.2" transform="rotate(-90 520 124.2)">1</text>
<text x="78.7" y="129.1">10</text>
<text x="84.2" y="127.4">Bit9</text>
<text x="84.2" y="130.9">Bit10</text>
<text x="111.6" y="130.9">BW</text>
<text x="118.4" y="129.1">19</text>
<text x="509.5" y="129.1">5</text>
<text x="78.7" y="132.6">11</text>
<text x="78.7" y="136.2">12</text>
<text x="84.2" y="134.4">Bit11</text>
<text x="84.2" y="137.9">Bit12</text>
<text x="107.1" y="137.9">REFIN</text>
<text x="110.7" y="134.4">FSA</text>
<text x="118.4" y="136.2">17</text>
<text x="118.4" y="132.6">18</text>
<text x="512.9" y="136.8" transform="rotate(-90 512.9 136.8)">3</text>
<text x="520" y="136.8" transform="rotate(-90 520 136.8)">4</text>
<text x="78.7" y="139.7">13</text>
<text x="78.7" y="143.2">14</text>
<text x="84.2" y="141.5">NC</text>
<text x="101" y="141.5">INT#/EXT</text>
<text x="118.4" y="143.2">15</text>
<text x="118.4" y="139.7">16</text>
<text x="84.2" y="145">NC</text>
<text x="112.5" y="145">PD</text>
</g>
<g font-size="3.2">
<text x="107.1" y="106.2">DGND</text>
<text x="118.4" y="104.4">26</text>
<text x="271.2" y="111.5">4</text>
<text x="274.7" y="113.2">V-</text>
<text x="384.5" y="118.2">1</text>
<text x="118.4" y="125.6">20</text>
<text x="426.6" y="122.1">4</text>
<text x="453.3" y="122.1">5</text>
<text x="107.4" y="127.4">AGND</text>
<text x="426.6" y="129.1">3</text>
<text x="453.3" y="129.1">6</text>
<text x="426.6" y="136.2">2</text>
<text x="453.3" y="136.2">7</text>
<text x="426.6" y="143.2">1</text>
<text x="453.3" y="143.2">8</text>
<text x="377.5" y="257.5">1</text>
<text x="377.5" y="268.1">1</text>
<text x="191.6" y="304.1" transform="rotate(-90 191.6 304.1)">1</text>
</g>
<g font-size="3.2" fill="#f00">
<text x="295.6" y="106.2">V+</text>
<text x="301.8" y="104.4">7</text>
</g>
</svg>
